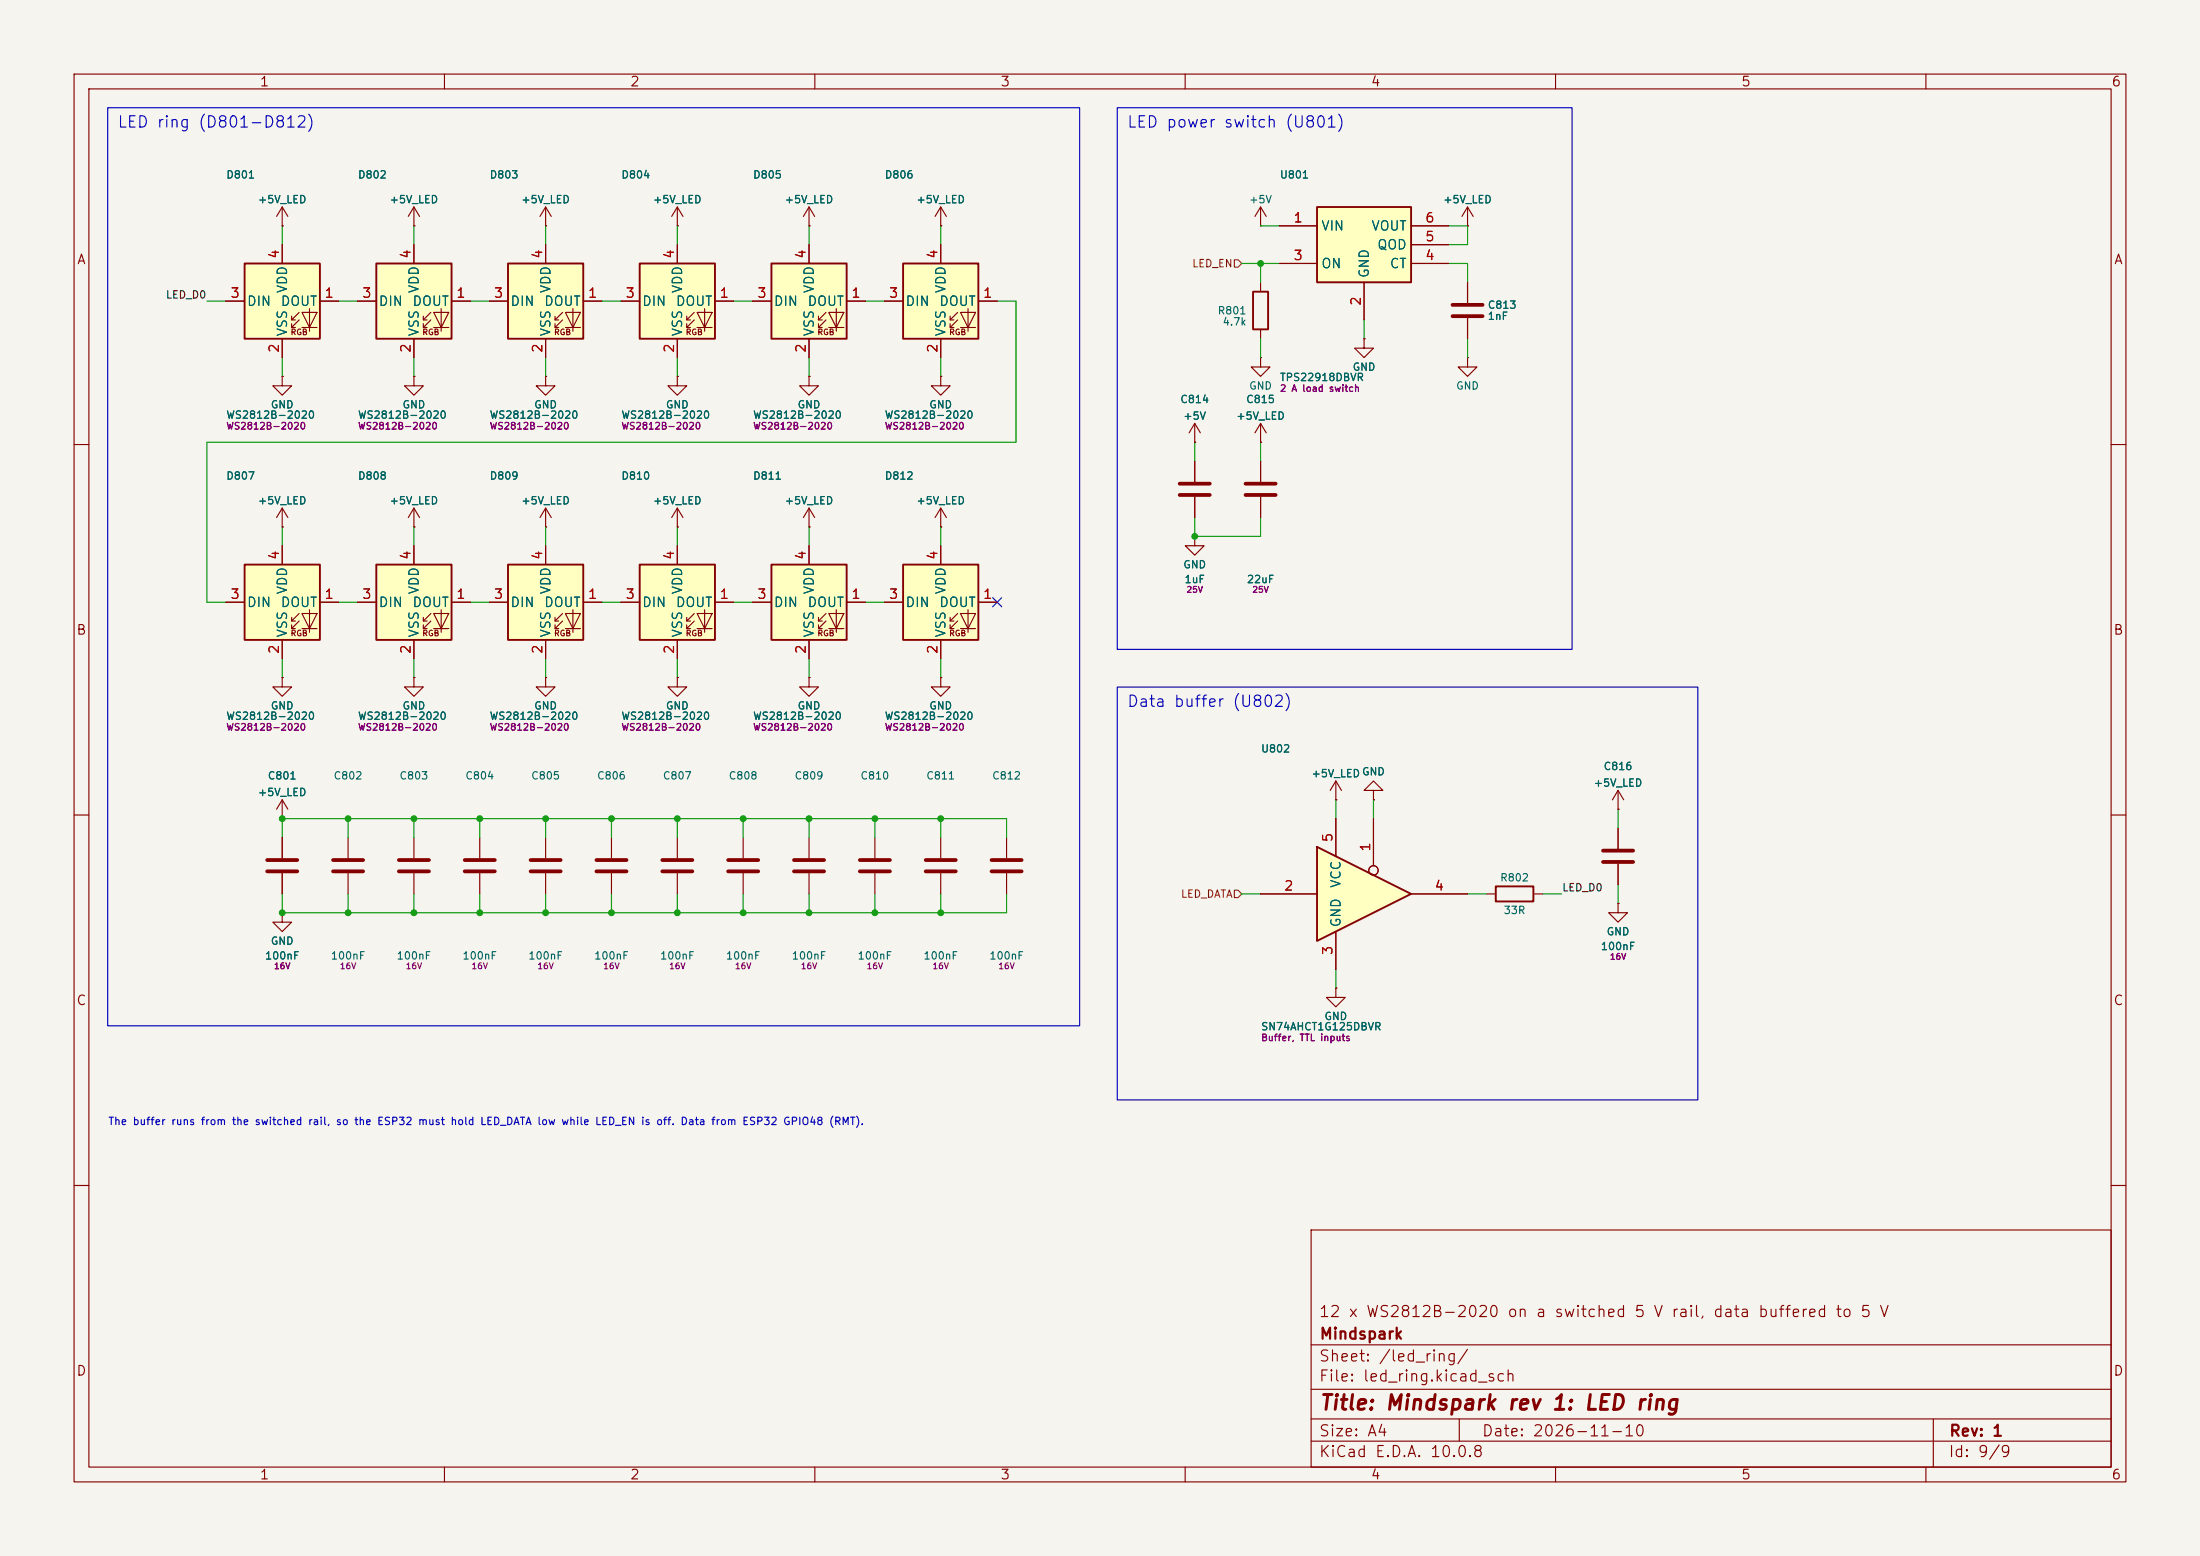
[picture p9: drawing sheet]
<svg xmlns="http://www.w3.org/2000/svg" width="297mm" height="210mm" viewBox="0 0 297 210" stroke-linecap="round" stroke-linejoin="round" font-family="sans-serif">
<path d="M0 0h297v210h-297z" fill="#f5f4ef" stroke="#f5f4ef" stroke-width=".14"/>
<g fill="none" stroke="#840000" stroke-width=".15">
<path d="M10 10h277v190h-277zM12 12h273v186h-273zM60 10v2M110 10v2M160 10v2M210 10v2M260 10v2M10 60h2M285 60h2M10 110h2M285 110h2M10 160h2"/>
<path d="M177 166h108v32h-108zM285 160h2M60 198v2M110 198v2M160 198v2M177 194.5h108M177 191.5h108M177 187.5h108M177 181.5h108M197 191.5v3M210 198v2M260 198v2"/>
<path d="M261 191.5v6.5"/>
</g>
<path d="M68.6 76.2h10.1v10.2h-10.1z" fill="#ffffc2"/>
<path d="M73.7 73.7v2.5M66 81.3h2.6M73.7 86.4v2.5M74.9 83.8h.5M74.9 84.8h.5M75.9 82.8l-1 1v-.5M75.9 83.8l-1 1v-.5M76.3 82.8h2.1l-1.1 2zM76.3 84.8h2.1M77.3 82.3v3M78.7 81.3h2.6" fill="none" stroke="#840000" stroke-width=".15"/>
<path d="M68.6 76.2h10.1v10.2h-10.1z" fill="none" stroke="#840000" stroke-width=".25"/>
<path d="M33 76.2h10.2v10.2h-10.2z" fill="#ffffc2"/>
<g fill="none" stroke="#840000" stroke-width=".15">
<path d="M38.1 50.8v1.3h1.3l-1.3 1.2-1.3-1.2h1.3M38.1 50.8h.1M38.1 71.1h.1M38.1 68.6v2.5M38.1 73.7v2.5M38.1 68.6l-.8 1.3M38.1 68.6l.8 1.3M30.5 81.3h2.5M38.1 86.4v2.5M39.4 83.8h.5M39.4 84.8h.5M40.4 82.8l-1 1v-.5"/>
<path d="M40.4 83.8l-1 1v-.5M40.8 82.8h2l-1 2zM40.8 84.8h2M41.8 82.3v3M43.2 81.3h2.5M38.1 110.5h.1M38.1 108v2.5M38.1 108l-.8 1.2M38.1 108l.8 1.2"/>
</g>
<path d="M33 76.2h10.2v10.2h-10.2z" fill="none" stroke="#840000" stroke-width=".25"/>
<path d="M86.4 76.2h10.1v10.2h-10.1z" fill="#ffffc2"/>
<g fill="none" stroke="#840000" stroke-width=".15">
<path d="M170.2 30.5h.1M170.2 27.9l-.8 1.3M170.2 27.9l.7 1.3M170.2 27.9v2.6M73.7 50.8v1.3h1.2l-1.2 1.2-1.3-1.2h1.3M73.7 50.8h.1M109.2 50.8v1.3h1.3l-1.3 1.2-1.3-1.2h1.3M109.2 50.8h.1M127 50.8v1.3h1.3l-1.3 1.2-1.3-1.2h1.3M127 50.8h.1M184.1 45.7v1.3h1.3l-1.3 1.3-1.2-1.3h1.2M184.1 45.7h.1"/>
<path d="M91.4 71.1h.1M91.4 68.6v2.5M91.4 73.7v2.5M91.4 68.6l-.7 1.3M91.4 68.6l.8 1.3M127 71.1h.1M127 68.6l-.8 1.3M127 68.6l.8 1.3M127 68.6v2.5M73.7 91.4v1.3h1.2l-1.2 1.3-1.3-1.3h1.3M73.7 91.4h.1M83.8 81.3h2.6"/>
<path d="M91.4 86.4v2.5M92.7 83.8h.5M92.7 84.8h.5M93.7 82.8l-1 1v-.5M93.7 83.8l-1 1v-.5M94.1 82.8h2l-1 2zM94.1 84.8h2M95.1 82.3v3M96.5 81.3h2.6M73.7 113v2.8M73.7 117.9v2.8"/>
</g>
<path d="M86.4 76.2h10.1v10.2h-10.1z" fill="none" stroke="#840000" stroke-width=".25"/>
<path d="M71.6 116.1h4.1M71.6 117.6h4.1" fill="none" stroke="#840000" stroke-width=".51"/>
<path d="M68.6 35.6h10.1v10.1h-10.1z" fill="#ffffc2"/>
<g fill="none" stroke="#840000" stroke-width=".15">
<path d="M73.7 30.5h.1M73.7 27.9v2.6M73.7 33v2.6M73.7 27.9l-.8 1.3M73.7 27.9l.7 1.3M109.2 30.5h.1M109.2 27.9l-.7 1.3M109.2 27.9l.8 1.3M109.2 27.9v2.6M66 40.6h2.6M73.7 45.7v2.6M74.9 43.2h.5"/>
<path d="M74.9 44.2h.5M75.9 42.2l-1 1v-.5M75.9 43.2l-1 1v-.5M76.3 42.2h2.1l-1.1 2zM76.3 44.2h2.1M77.3 41.7v3M78.7 40.6h2.6"/>
</g>
<path d="M68.6 35.6h10.1v10.1h-10.1z" fill="none" stroke="#840000" stroke-width=".25"/>
<path d="M104.1 35.6h10.2v10.1h-10.2z" fill="#ffffc2"/>
<path d="M109.2 33v2.6M101.6 40.6h2.5M109.2 45.7v2.6M110.5 43.2h.5M110.5 44.2h.5M111.5 42.2l-1 1v-.5M111.5 43.2l-1 1v-.5M111.9 42.2h2l-1 2zM111.9 44.2h2M112.9 41.7v3M114.3 40.6h2.5" fill="none" stroke="#840000" stroke-width=".15"/>
<path d="M104.1 35.6h10.2v10.1h-10.2z" fill="none" stroke="#840000" stroke-width=".25"/>
<path d="M86.4 35.6h10.1v10.1h-10.1z" fill="#ffffc2"/>
<path d="M91.4 33v2.6M83.8 40.6h2.6M91.4 45.7v2.6M92.7 43.2h.5M92.7 44.2h.5M93.7 42.2l-1 1v-.5M93.7 43.2l-1 1v-.5M94.1 42.2h2l-1 2zM94.1 44.2h2M95.1 41.7v3M96.5 40.6h2.6" fill="none" stroke="#840000" stroke-width=".15"/>
<path d="M86.4 35.6h10.1v10.1h-10.1z" fill="none" stroke="#840000" stroke-width=".25"/>
<path d="M104.1 76.2h10.2v10.2h-10.2z" fill="#ffffc2"/>
<g fill="none" stroke="#840000" stroke-width=".15">
<path d="M91.4 30.5h.1M91.4 27.9l-.7 1.3M91.4 27.9l.8 1.3M91.4 27.9v2.6M170.2 38.1v1.3M91.4 50.8v1.3h1.3l-1.3 1.2-1.2-1.2h1.2M91.4 50.8h.1M161.3 59.7h.1M161.3 57.2v2.5M161.3 57.2l-.8 1.2M161.3 57.2l.8 1.2M170.2 48.3v1.2h1.2l-1.2 1.3-1.3-1.3h1.3"/>
<path d="M170.2 48.3h.1M170.2 59.7h.1M170.2 44.5v1.2M170.2 57.2v2.5M170.2 57.2l-.8 1.2M170.2 57.2l.7 1.2M198.1 48.3v1.2h1.3l-1.3 1.3-1.3-1.3h1.3M198.1 48.3h.1M55.9 71.1h.1M55.9 68.6l-.8 1.3M55.9 68.6l.7 1.3M55.9 68.6v2.5"/>
<path d="M73.7 71.1h.1M73.7 68.6l-.8 1.3M73.7 68.6l.7 1.3M73.7 68.6v2.5M109.2 71.1h.1M109.2 68.6v2.5M109.2 73.7v2.5M109.2 68.6l-.7 1.3M109.2 68.6l.8 1.3M161.3 72.4v1.3h1.3l-1.3 1.2-1.3-1.2h1.3M161.3 72.4h.1M161.3 62.2v2.8"/>
<path d="M161.3 67.1v2.8M170.2 62.2v2.8M170.2 67.1v2.8M101.6 81.3h2.5M109.2 86.4v2.5M110.5 83.8h.5M110.5 84.8h.5M111.5 82.8l-1 1v-.5M111.5 83.8l-1 1v-.5M111.9 82.8h2l-1 2zM111.9 84.8h2M112.9 82.3v3"/>
<path d="M114.3 81.3h2.5"/>
</g>
<path d="M169.2 39.4h2v5.1h-2zM104.1 76.2h10.2v10.2h-10.2z" fill="none" stroke="#840000" stroke-width=".25"/>
<path d="M159.3 65.3h4M159.3 66.8h4M168.1 65.3h4.1M168.1 66.8h4.1" fill="none" stroke="#840000" stroke-width=".51"/>
<path d="M177.8 27.9h12.7v10.2h-12.7z" fill="#ffffc2"/>
<path d="M177.8 27.9h12.7v10.2h-12.7z" fill="none" stroke="#840000" stroke-width=".25"/>
<g fill="none" stroke="#840000" stroke-width=".15">
<path d="M172.7 30.5h5.1M172.7 35.6h5.1M184.1 38.1v5.1M190.5 30.5h5.1M190.5 35.6h5.1M190.5 33h5.1M198.1 30.5h.1M198.1 27.9v2.6M198.1 38.1v2.8M198.1 27.9l-.7 1.3M198.1 27.9l.8 1.3M198.1 42.9v2.8"/>
<path d="M55.9 91.4v1.3h1.2l-1.2 1.3-1.3-1.3h1.3M55.9 91.4h.1M55.9 113v2.8M55.9 117.9v2.8M109.2 113v2.8M109.2 117.9v2.8M118.1 113v2.8M118.1 117.9v2.8M127 113v2.8M127 117.9v2.8M135.9 113v2.8M135.9 117.9v2.8"/>
<path d="M38.1 123.2v1.3h1.3l-1.3 1.2-1.3-1.2h1.3M38.1 123.2h.1M180.3 133.4v1.2h1.3l-1.3 1.3-1.2-1.3h1.2M180.3 133.4h.1"/>
</g>
<path d="M196.1 41.1h4.1M196.1 42.7h4.1M53.8 116.1h4.1M53.8 117.6h4.1M107.2 116.1h4.1M107.2 117.6h4.1M116.1 116.1h4M116.1 117.6h4M125 116.1h4M125 117.6h4M133.9 116.1h4M133.9 117.6h4" fill="none" stroke="#840000" stroke-width=".51"/>
<path d="M177.8 114.3l12.7 6.4-12.7 6.3z" fill="#ffffc2"/>
<path d="M177.8 114.3l12.7 6.4-12.7 6.3z" fill="none" stroke="#840000" stroke-width=".25"/>
<g fill="none" stroke="#840000" stroke-width=".15">
<path d="M180.3 110.5v5.1M185.4 110.5v6.3M170.2 120.7h7.6M180.3 125.7v5.1M190.5 120.7h7.6"/>
<circle cx="185.4" cy="117.5" r=".63"/>
</g>
<path d="M121.9 35.6h10.2v10.1h-10.2z" fill="#ffffc2"/>
<path d="M127 33v2.6M119.4 40.6h2.5M127 45.7v2.6M128.3 43.2h.5M128.3 44.2h.5M129.3 42.2l-1 1v-.5M129.3 43.2l-1 1v-.5M129.7 42.2h2l-1 2zM129.7 44.2h2M130.7 41.7v3M132.1 40.6h2.5" fill="none" stroke="#840000" stroke-width=".15"/>
<path d="M121.9 35.6h10.2v10.1h-10.2z" fill="none" stroke="#840000" stroke-width=".25"/>
<path d="M121.9 76.2h10.2v10.2h-10.2z" fill="#ffffc2"/>
<g fill="none" stroke="#840000" stroke-width=".15">
<path d="M127 73.7v2.5M91.4 91.4v1.3h1.3l-1.3 1.3-1.2-1.3h1.2M91.4 91.4h.1M109.2 91.4v1.3h1.3l-1.3 1.3-1.3-1.3h1.3M109.2 91.4h.1M119.4 81.3h2.5M127 91.4v1.3h1.3l-1.3 1.3-1.3-1.3h1.3M127 91.4h.1M127 86.4v2.5M128.3 83.8h.5M128.3 84.8h.5M129.3 82.8l-1 1v-.5"/>
<path d="M129.3 83.8l-1 1v-.5M129.7 82.8h2l-1 2zM129.7 84.8h2M130.7 82.3v3M132.1 81.3h2.5M82.5 113v2.8M82.5 117.9v2.8M91.4 113v2.8M91.4 117.9v2.8M100.3 113v2.8M100.3 117.9v2.8"/>
</g>
<path d="M121.9 76.2h10.2v10.2h-10.2z" fill="none" stroke="#840000" stroke-width=".25"/>
<path d="M80.5 116.1h4.1M80.5 117.6h4.1M89.4 116.1h4.1M89.4 117.6h4.1M98.3 116.1h4.1M98.3 117.6h4.1" fill="none" stroke="#840000" stroke-width=".51"/>
<path d="M50.8 76.2h10.2v10.2h-10.2z" fill="#ffffc2"/>
<g fill="none" stroke="#840000" stroke-width=".15">
<path d="M38.1 30.5h.1M38.1 27.9l-.8 1.3M38.1 27.9l.8 1.3M38.1 27.9v2.6M55.9 73.7v2.5M48.3 81.3h2.5M55.9 86.4v2.5M57.1 83.8h.6M57.1 84.8h.6M58.2 82.8l-1.1 1v-.5M58.2 83.8l-1.1 1v-.5M58.5 82.8h2.1l-1 2z"/>
<path d="M58.5 84.8h2.1M59.6 82.3v3M61 81.3h2.5M218.4 111.8v2.8M218.4 116.6v2.8"/>
</g>
<path d="M50.8 76.2h10.2v10.2h-10.2z" fill="none" stroke="#840000" stroke-width=".25"/>
<path d="M216.4 114.8h4.1M216.4 116.3h4.1" fill="none" stroke="#840000" stroke-width=".51"/>
<path d="M50.8 35.6h10.2v10.1h-10.2z" fill="#ffffc2"/>
<g fill="none" stroke="#840000" stroke-width=".15">
<path d="M55.9 33v2.6M127 30.5h.1M127 27.9l-.8 1.3M127 27.9l.8 1.3M127 27.9v2.6M48.3 40.6h2.5M55.9 50.8v1.3h1.2l-1.2 1.2-1.3-1.2h1.3M55.9 50.8h.1M55.9 45.7v2.6M57.1 43.2h.6M57.1 44.2h.6M58.2 42.2l-1.1 1v-.5"/>
<path d="M58.2 43.2l-1.1 1v-.5M58.5 42.2h2.1l-1 2zM58.5 44.2h2.1M59.6 41.7v3M61 40.6h2.5M38.1 91.4v1.3h1.3l-1.3 1.3-1.3-1.3h1.3M38.1 91.4h.1M47 113v2.8M47 117.9v2.8M180.3 108h.1M180.3 105.4l-.7 1.3M180.3 105.4l.8 1.3"/>
<path d="M180.3 105.4v2.6M185.4 106.7h1.3l-1.3-1.3-1.3 1.3h1.3v1.3M185.4 108h.1M218.4 109.2h.1M218.4 106.7l-.7 1.3M218.4 106.7l.8 1.3M218.4 106.7v2.5M200.7 120.7h1.2M207 120.7h1.3M218.4 121.9v1.3h1.3l-1.3 1.3-1.2-1.3h1.2M218.4 121.9h.1"/>
</g>
<path d="M50.8 35.6h10.2v10.1h-10.2zM201.9 119.6h5.1v2.1h-5.1z" fill="none" stroke="#840000" stroke-width=".25"/>
<path d="M45 116.1h4M45 117.6h4" fill="none" stroke="#840000" stroke-width=".51"/>
<path d="M33 35.6h10.2v10.1h-10.2z" fill="#ffffc2"/>
<g fill="none" stroke="#840000" stroke-width=".15">
<path d="M38.1 30.5h.1M38.1 33v2.6M55.9 30.5h.1M55.9 27.9l-.8 1.3M55.9 27.9l.7 1.3M55.9 27.9v2.6M55.9 33v2.6M73.7 30.5h.1M73.7 33v2.6M91.4 30.5h.1M91.4 33v2.6M109.2 30.5h.1"/>
<path d="M109.2 33v2.6M127 30.5h.1M127 33v2.6M172.7 30.5h5.1M172.7 35.6h5.1M184.1 38.1v5.1M190.5 30.5h5.1M190.5 35.6h5.1M190.5 33h5.1M198.1 30.5h.1M198.1 38.1v2.8M30.5 40.6h2.5"/>
<path d="M38.1 50.8h.1M38.1 45.7v2.6M39.4 43.2h.5M39.4 44.2h.5M40.4 42.2l-1 1v-.5M40.4 43.2l-1 1v-.5M40.8 42.2h2l-1 2zM40.8 44.2h2M41.8 41.7v3M43.2 40.6h2.5M48.3 40.6h2.5M55.9 50.8h.1"/>
<path d="M55.9 45.7v2.6M61 40.6h2.5M66 40.6h2.6M73.7 50.8h.1M73.7 45.7v2.6M78.7 40.6h2.6M83.8 40.6h2.6M91.4 50.8h.1M91.4 45.7v2.6M96.5 40.6h2.6M101.6 40.6h2.5M109.2 50.8h.1"/>
<path d="M109.2 45.7v2.6M114.3 40.6h2.5M119.4 40.6h2.5M127 50.8h.1M127 45.7v2.6M132.1 40.6h2.5M161.3 59.7h.1M170.2 59.7h.1M184.1 45.7h.1M198.1 42.9v2.8M38.1 71.1h.1M38.1 73.7v2.5"/>
<path d="M55.9 71.1h.1M55.9 73.7v2.5M73.7 71.1h.1M73.7 73.7v2.5M91.4 71.1h.1M91.4 73.7v2.5M109.2 71.1h.1M109.2 73.7v2.5M127 71.1h.1M127 73.7v2.5M161.3 72.4h.1M161.3 62.2v2.8"/>
<path d="M161.3 67.1v2.8M170.2 62.2v2.8M170.2 67.1v2.8M30.5 81.3h2.5M38.1 91.4h.1M38.1 86.4v2.5M43.2 81.3h2.5M48.3 81.3h2.5M55.9 91.4h.1M55.9 86.4v2.5M61 81.3h2.5M66 81.3h2.6"/>
<path d="M73.7 91.4h.1M73.7 86.4v2.5M78.7 81.3h2.6M83.8 81.3h2.6M91.4 91.4h.1M91.4 86.4v2.5M96.5 81.3h2.6M101.6 81.3h2.5M109.2 91.4h.1M109.2 86.4v2.5M114.3 81.3h2.5M119.4 81.3h2.5"/>
<path d="M127 91.4h.1M127 86.4v2.5M132.1 81.3h2.5M38.1 110.5h.1M38.1 113v2.8M38.1 117.9v2.8M64.8 113v2.8M64.8 117.9v2.8M180.3 108h.1M180.3 110.5v5.1M185.4 108h.1M185.4 110.5v6.3"/>
<path d="M218.4 109.2h.1M218.4 111.8v2.8M218.4 116.6v2.8M38.1 123.2h.1M170.2 120.7h7.6M180.3 133.4h.1M180.3 125.7v5.1M190.5 120.7h7.6M218.4 121.9h.1"/>
<circle cx="185.4" cy="117.5" r=".63"/>
</g>
<path d="M33 35.6h10.2v10.1h-10.2z" fill="none" stroke="#840000" stroke-width=".25"/>
<path d="M36.1 116.1h4M36.1 117.6h4M62.7 116.1h4.1M62.7 117.6h4.1" fill="none" stroke="#840000" stroke-width=".51"/>
<path d="M166.6 35.1h.5l.5 .5-.5 .5h-.5zM166.6 120.2h.5l.5 .5-.5 .5h-.5z" fill="none" stroke="#725600" stroke-width=".15"/>
<g fill="none" stroke="#009600" stroke-width=".15">
<path d="M38.1 30.5v2.5M55.9 30.5v2.5M73.7 30.5v2.5M91.4 30.5v2.5M109.2 30.5v2.5M127 30.5v2.5M167.6 35.6h5.1M170.2 35.6v2.5M170.2 30.5h2.5M195.6 35.6h2.5v2.5M195.6 30.5h2.5v2.5h-2.5M27.9 40.6h2.6"/>
<path d="M38.1 48.3v2.5M45.7 40.6h2.6M55.9 48.3v2.5M63.5 40.6h2.5M73.7 48.3v2.5M81.3 40.6h2.5M91.4 48.3v2.5M99.1 40.6h2.5M109.2 48.3v2.5M116.8 40.6h2.6M127 48.3v2.5M134.6 40.6h2.6v19.1h-109.3v21.6h2.6"/>
<path d="M161.3 59.7v2.5M170.2 45.7v2.6M170.2 59.7v2.5M184.1 43.2v2.5M198.1 45.7v2.6M38.1 71.1v2.6M55.9 71.1v2.6M73.7 71.1v2.6M91.4 71.1v2.6M109.2 71.1v2.6M127 71.1v2.6M161.3 69.9v2.5h8.9v-2.5"/>
<path d="M38.1 88.9v2.5M45.7 81.3h2.6M55.9 88.9v2.5M63.5 81.3h2.5M73.7 88.9v2.5M81.3 81.3h2.5M91.4 88.9v2.5M99.1 81.3h2.5M109.2 88.9v2.5M116.8 81.3h2.6M127 88.9v2.5M38.1 113v-2.5h97.8v2.5"/>
<path d="M47 110.5v2.5M55.9 110.5v2.5M64.8 110.5v2.5M73.7 110.5v2.5M82.5 110.5v2.5M91.4 110.5v2.5M100.3 110.5v2.5M109.2 110.5v2.5M118.1 110.5v2.5M127 110.5v2.5M180.3 108v2.5M185.4 108v2.5"/>
<path d="M218.4 109.2v2.6M218.4 119.4v2.5M38.1 120.7v2.5h97.8v-2.5M47 120.7v2.5M55.9 120.7v2.5M64.8 120.7v2.5M73.7 120.7v2.5M82.5 120.7v2.5M91.4 120.7v2.5M100.3 120.7v2.5M109.2 120.7v2.5M118.1 120.7v2.5"/>
<path d="M127 120.7v2.5M167.6 120.7h2.6M180.3 130.8v2.6M198.1 120.7h2.6M208.3 120.7h2.5"/>
</g>
<path d="M134 80.7l1.2 1.2M135.2 80.7l-1.2 1.2" fill="none" stroke="#000084" stroke-width=".15"/>
<path d="M14.5 14.5h131.3v123.9h-131.3zM150.8 14.5h61.4v73.1h-61.4zM150.8 92.7h78.4v55.8h-78.4z" fill="none" stroke="#0000c2" stroke-width=".15"/>
<g fill="#009600">
<circle cx="161.3" cy="72.4" r=".46"/>
<circle cx="127" cy="123.2" r=".46"/>
<circle cx="109.2" cy="123.2" r=".46"/>
<circle cx="118.1" cy="123.2" r=".46"/>
<circle cx="100.3" cy="123.2" r=".46"/>
<circle cx="91.4" cy="110.5" r=".46"/>
<circle cx="100.3" cy="110.5" r=".46"/>
<circle cx="73.7" cy="110.5" r=".46"/>
<circle cx="82.5" cy="110.5" r=".46"/>
<circle cx="127" cy="110.5" r=".46"/>
<circle cx="118.1" cy="110.5" r=".46"/>
<circle cx="109.2" cy="110.5" r=".46"/>
<circle cx="55.9" cy="123.2" r=".46"/>
<circle cx="47" cy="123.2" r=".46"/>
<circle cx="91.4" cy="123.2" r=".46"/>
<circle cx="64.8" cy="123.2" r=".46"/>
<circle cx="82.5" cy="123.2" r=".46"/>
<circle cx="73.7" cy="123.2" r=".46"/>
<circle cx="55.9" cy="110.5" r=".46"/>
<circle cx="47" cy="110.5" r=".46"/>
<circle cx="38.1" cy="123.2" r=".46"/>
<circle cx="38.1" cy="110.5" r=".46"/>
<circle cx="64.8" cy="110.5" r=".46"/>
<circle cx="170.2" cy="35.6" r=".46"/>
</g>
<text font-size="2" fill="#840000" x="178" y="190.8">Title: Mindspark rev 1: LED ring</text>
<g font-size="1.5" fill="#0000c2">
<text x="15.8" y="17.6">LED ring (D801-D812)</text>
<text x="152.1" y="17.6">LED power switch (U801)</text>
<text x="152.1" y="95.8">Data buffer (U802)</text>
</g>
<g font-size="1.5" fill="#840000">
<text x="178" y="178.1">12 x WS2812B-2020 on a switched 5 V rail, data buffered to 5 V</text>
<text x="178" y="184.1">Sheet: /led_ring/</text>
<text x="178" y="181.1">Mindspark</text>
<text x="178" y="186.8">File: led_ring.kicad_sch</text>
<text x="178" y="197">KiCad E.D.A. 10.0.8</text>
<text x="178" y="194.2">Size: A4</text>
<text x="200" y="194.2">Date: 2026-11-10</text>
<text x="263" y="197">Id: 9/9</text>
<text x="263" y="194.2">Rev: 1</text>
</g>
<g font-size="1.3" fill="#840000">
<text x="35" y="12">1</text>
<text x="85" y="12">2</text>
<text x="135" y="12">3</text>
<text x="185" y="12">4</text>
<text x="235" y="12">5</text>
<text x="285" y="12">6</text>
<text x="10.3" y="36">A</text>
<text x="285.3" y="36">A</text>
<text x="10.2" y="86">B</text>
<text x="285.2" y="86">B</text>
<text x="10.2" y="136">C</text>
<text x="285.2" y="136">C</text>
<text x="10.2" y="186">D</text>
<text x="285.2" y="186">D</text>
<text x="35" y="200">1</text>
<text x="85" y="200">2</text>
<text x="135" y="200">3</text>
<text x="185" y="200">4</text>
<text x="235" y="200">5</text>
<text x="285" y="200">6</text>
</g>
<g font-size="1.3" fill="#a90000">
<text x="38" y="35" transform="rotate(-90 38 35)">4</text>
<text x="55.7" y="35" transform="rotate(-90 55.7 35)">4</text>
<text x="73.5" y="35" transform="rotate(-90 73.5 35)">4</text>
<text x="91.3" y="35" transform="rotate(-90 91.3 35)">4</text>
<text x="109.1" y="35" transform="rotate(-90 109.1 35)">4</text>
<text x="126.9" y="35" transform="rotate(-90 126.9 35)">4</text>
<text x="174.5" y="30.3">1</text>
<text x="174.5" y="35.4">3</text>
<text x="192.3" y="35.4">4</text>
<text x="192.3" y="32.9">5</text>
<text x="192.3" y="30.3">6</text>
<text x="31" y="40.5">3</text>
<text x="43.7" y="40.5">1</text>
<text x="48.8" y="40.5">3</text>
<text x="61.5" y="40.5">1</text>
<text x="66.6" y="40.5">3</text>
<text x="79.3" y="40.5">1</text>
<text x="84.4" y="40.5">3</text>
<text x="97.1" y="40.5">1</text>
<text x="102.1" y="40.5">3</text>
<text x="114.8" y="40.5">1</text>
<text x="119.9" y="40.5">3</text>
<text x="132.6" y="40.5">1</text>
<text x="184" y="41.4" transform="rotate(-90 184 41.4)">2</text>
<text x="38" y="47.7" transform="rotate(-90 38 47.7)">2</text>
<text x="55.7" y="47.7" transform="rotate(-90 55.7 47.7)">2</text>
<text x="73.5" y="47.7" transform="rotate(-90 73.5 47.7)">2</text>
<text x="91.3" y="47.7" transform="rotate(-90 91.3 47.7)">2</text>
<text x="109.1" y="47.7" transform="rotate(-90 109.1 47.7)">2</text>
<text x="126.9" y="47.7" transform="rotate(-90 126.9 47.7)">2</text>
<text x="38" y="75.7" transform="rotate(-90 38 75.7)">4</text>
<text x="55.7" y="75.7" transform="rotate(-90 55.7 75.7)">4</text>
<text x="73.5" y="75.7" transform="rotate(-90 73.5 75.7)">4</text>
<text x="91.3" y="75.7" transform="rotate(-90 91.3 75.7)">4</text>
<text x="109.1" y="75.7" transform="rotate(-90 109.1 75.7)">4</text>
<text x="126.9" y="75.7" transform="rotate(-90 126.9 75.7)">4</text>
<text x="31" y="81.1">3</text>
<text x="43.7" y="81.1">1</text>
<text x="48.8" y="81.1">3</text>
<text x="61.5" y="81.1">1</text>
<text x="66.6" y="81.1">3</text>
<text x="79.3" y="81.1">1</text>
<text x="84.4" y="81.1">3</text>
<text x="97.1" y="81.1">1</text>
<text x="102.1" y="81.1">3</text>
<text x="114.8" y="81.1">1</text>
<text x="119.9" y="81.1">3</text>
<text x="132.6" y="81.1">1</text>
<text x="38" y="88.4" transform="rotate(-90 38 88.4)">2</text>
<text x="55.7" y="88.4" transform="rotate(-90 55.7 88.4)">2</text>
<text x="73.5" y="88.4" transform="rotate(-90 73.5 88.4)">2</text>
<text x="91.3" y="88.4" transform="rotate(-90 91.3 88.4)">2</text>
<text x="109.1" y="88.4" transform="rotate(-90 109.1 88.4)">2</text>
<text x="126.9" y="88.4" transform="rotate(-90 126.9 88.4)">2</text>
<text x="180.2" y="113.8" transform="rotate(-90 180.2 113.8)">5</text>
<text x="185.3" y="115" transform="rotate(-90 185.3 115)">1</text>
<text x="173.3" y="120.5">2</text>
<text x="193.6" y="120.5">4</text>
<text x="180.2" y="129" transform="rotate(-90 180.2 129)">3</text>
</g>
<g font-size="1.3" fill="#006464">
<text x="178.3" y="31.4">VIN</text>
<text x="185" y="31.4">VOUT</text>
<text x="185.8" y="34">QOD</text>
<text x="33.2" y="41.6">DIN</text>
<text x="37.8" y="41.6">DOUT</text>
<text x="39.1" y="39.7" transform="rotate(-90 39.1 39.7)">VDD</text>
<text x="51" y="41.6">DIN</text>
<text x="55.6" y="41.6">DOUT</text>
<text x="56.8" y="39.7" transform="rotate(-90 56.8 39.7)">VDD</text>
<text x="68.8" y="41.6">DIN</text>
<text x="73.4" y="41.6">DOUT</text>
<text x="74.6" y="39.7" transform="rotate(-90 74.6 39.7)">VDD</text>
<text x="86.6" y="41.6">DIN</text>
<text x="91.1" y="41.6">DOUT</text>
<text x="92.4" y="39.7" transform="rotate(-90 92.4 39.7)">VDD</text>
<text x="104.4" y="41.6">DIN</text>
<text x="108.9" y="41.6">DOUT</text>
<text x="110.2" y="39.7" transform="rotate(-90 110.2 39.7)">VDD</text>
<text x="122.1" y="41.6">DIN</text>
<text x="126.7" y="41.6">DOUT</text>
<text x="128" y="39.7" transform="rotate(-90 128 39.7)">VDD</text>
<text x="178.3" y="36.5">ON</text>
<text x="185.1" y="37.6" transform="rotate(-90 185.1 37.6)">GND</text>
<text x="187.5" y="36.5">CT</text>
<text x="39.1" y="45.5" transform="rotate(-90 39.1 45.5)">VSS</text>
<text x="56.8" y="45.5" transform="rotate(-90 56.8 45.5)">VSS</text>
<text x="74.6" y="45.5" transform="rotate(-90 74.6 45.5)">VSS</text>
<text x="92.4" y="45.5" transform="rotate(-90 92.4 45.5)">VSS</text>
<text x="110.2" y="45.5" transform="rotate(-90 110.2 45.5)">VSS</text>
<text x="128" y="45.5" transform="rotate(-90 128 45.5)">VSS</text>
<text x="33.2" y="82.2">DIN</text>
<text x="37.8" y="82.2">DOUT</text>
<text x="39.1" y="80.3" transform="rotate(-90 39.1 80.3)">VDD</text>
<text x="51" y="82.2">DIN</text>
<text x="55.6" y="82.2">DOUT</text>
<text x="56.8" y="80.3" transform="rotate(-90 56.8 80.3)">VDD</text>
<text x="68.8" y="82.2">DIN</text>
<text x="73.4" y="82.2">DOUT</text>
<text x="74.6" y="80.3" transform="rotate(-90 74.6 80.3)">VDD</text>
<text x="86.6" y="82.2">DIN</text>
<text x="91.1" y="82.2">DOUT</text>
<text x="92.4" y="80.3" transform="rotate(-90 92.4 80.3)">VDD</text>
<text x="104.4" y="82.2">DIN</text>
<text x="108.9" y="82.2">DOUT</text>
<text x="110.2" y="80.3" transform="rotate(-90 110.2 80.3)">VDD</text>
<text x="122.1" y="82.2">DIN</text>
<text x="126.7" y="82.2">DOUT</text>
<text x="128" y="80.3" transform="rotate(-90 128 80.3)">VDD</text>
<text x="39.1" y="86.1" transform="rotate(-90 39.1 86.1)">VSS</text>
<text x="56.8" y="86.1" transform="rotate(-90 56.8 86.1)">VSS</text>
<text x="74.6" y="86.1" transform="rotate(-90 74.6 86.1)">VSS</text>
<text x="92.4" y="86.1" transform="rotate(-90 92.4 86.1)">VSS</text>
<text x="110.2" y="86.1" transform="rotate(-90 110.2 86.1)">VSS</text>
<text x="128" y="86.1" transform="rotate(-90 128 86.1)">VSS</text>
<text x="181.3" y="119.9" transform="rotate(-90 181.3 119.9)">VCC</text>
<text x="181.3" y="125.2" transform="rotate(-90 181.3 125.2)">GND</text>
</g>
<g font-size="1" fill="#006464">
<text x="30.5" y="24.3">D801</text>
<text x="34.7" y="27.7">+5V_LED</text>
<text x="48.2" y="24.3">D802</text>
<text x="52.5" y="27.7">+5V_LED</text>
<text x="66" y="24.3">D803</text>
<text x="70.3" y="27.7">+5V_LED</text>
<text x="83.8" y="24.3">D804</text>
<text x="88.1" y="27.7">+5V_LED</text>
<text x="101.6" y="24.3">D805</text>
<text x="105.9" y="27.7">+5V_LED</text>
<text x="119.4" y="24.3">D806</text>
<text x="123.6" y="27.7">+5V_LED</text>
<text x="168.6" y="27.7">+5V</text>
<text x="172.7" y="24.3">U801</text>
<text x="194.8" y="27.7">+5V_LED</text>
<text x="200.8" y="41.9">C813</text>
<text x="164.3" y="42.7">R801</text>
<text x="165" y="44.2">4.7k</text>
<text x="200.8" y="43.4">1nF</text>
<text x="168.6" y="52.8">GND</text>
<text x="172.7" y="51.7">TPS22918DBVR</text>
<text x="182.5" y="50.3">GND</text>
<text x="196.5" y="52.8">GND</text>
<text x="30.5" y="56.8">WS2812B-2020</text>
<text x="36.5" y="55.4">GND</text>
<text x="48.2" y="56.8">WS2812B-2020</text>
<text x="54.3" y="55.4">GND</text>
<text x="66" y="56.8">WS2812B-2020</text>
<text x="72" y="55.4">GND</text>
<text x="83.8" y="56.8">WS2812B-2020</text>
<text x="89.8" y="55.4">GND</text>
<text x="101.6" y="56.8">WS2812B-2020</text>
<text x="107.6" y="55.4">GND</text>
<text x="119.4" y="56.8">WS2812B-2020</text>
<text x="125.4" y="55.4">GND</text>
<text x="159.3" y="54.6">C814</text>
<text x="159.7" y="56.9">+5V</text>
<text x="166.8" y="56.9">+5V_LED</text>
<text x="168.2" y="54.6">C815</text>
<text x="30.5" y="65">D807</text>
<text x="48.2" y="65">D808</text>
<text x="66" y="65">D809</text>
<text x="83.8" y="65">D810</text>
<text x="101.6" y="65">D811</text>
<text x="119.4" y="65">D812</text>
<text x="34.7" y="68.3">+5V_LED</text>
<text x="52.5" y="68.3">+5V_LED</text>
<text x="70.3" y="68.3">+5V_LED</text>
<text x="88.1" y="68.3">+5V_LED</text>
<text x="105.9" y="68.3">+5V_LED</text>
<text x="123.6" y="68.3">+5V_LED</text>
<text x="159.7" y="77">GND</text>
<text x="159.8" y="78.9">1uF</text>
<text x="168.2" y="78.9">22uF</text>
<text x="30.5" y="97.4">WS2812B-2020</text>
<text x="36.5" y="96">GND</text>
<text x="48.2" y="97.4">WS2812B-2020</text>
<text x="54.3" y="96">GND</text>
<text x="66" y="97.4">WS2812B-2020</text>
<text x="72" y="96">GND</text>
<text x="83.8" y="97.4">WS2812B-2020</text>
<text x="89.8" y="96">GND</text>
<text x="101.6" y="97.4">WS2812B-2020</text>
<text x="107.6" y="96">GND</text>
<text x="119.4" y="97.4">WS2812B-2020</text>
<text x="125.4" y="96">GND</text>
<text x="170.2" y="101.8">U802</text>
<text x="34.7" y="107.7">+5V_LED</text>
<text x="36.1" y="105.4">C801</text>
<text x="45" y="105.4">C802</text>
<text x="53.9" y="105.4">C803</text>
<text x="62.7" y="105.4">C804</text>
<text x="71.6" y="105.4">C805</text>
<text x="80.5" y="105.4">C806</text>
<text x="89.4" y="105.4">C807</text>
<text x="98.3" y="105.4">C808</text>
<text x="107.2" y="105.4">C809</text>
<text x="116.1" y="105.4">C810</text>
<text x="125" y="105.4">C811</text>
<text x="133.9" y="105.4">C812</text>
<text x="177" y="105.2">+5V_LED</text>
<text x="183.8" y="104.9">GND</text>
<text x="215.1" y="106.4">+5V_LED</text>
<text x="216.4" y="104.2">C816</text>
<text x="202.4" y="119.2">R802</text>
<text x="202.9" y="123.6">33R</text>
<text x="35.7" y="129.7">100nF</text>
<text x="36.5" y="127.8">GND</text>
<text x="44.6" y="129.7">100nF</text>
<text x="53.5" y="129.7">100nF</text>
<text x="62.4" y="129.7">100nF</text>
<text x="71.3" y="129.7">100nF</text>
<text x="80.1" y="129.7">100nF</text>
<text x="89" y="129.7">100nF</text>
<text x="97.9" y="129.7">100nF</text>
<text x="106.8" y="129.7">100nF</text>
<text x="115.7" y="129.7">100nF</text>
<text x="124.6" y="129.7">100nF</text>
<text x="133.5" y="129.7">100nF</text>
<text x="216" y="128.5">100nF</text>
<text x="216.8" y="126.5">GND</text>
<text x="178.7" y="137.9">GND</text>
<text x="170.2" y="139.3">SN74AHCT1G125DBVR</text>
</g>
<g font-size="1" fill="#0f0f0f">
<text x="22.3" y="40.5">LED_D0</text>
<text x="210.8" y="120.5">LED_D0</text>
</g>
<g font-size="1" fill="#725600">
<text x="160.9" y="36.3">LED_EN</text>
<text x="159.3" y="121.4">LED_DATA</text>
</g>
<text font-size="1" fill="#0000c2" x="14.5" y="152.1">The buffer runs from the switched rail, so the ESP32 must hold LED_DATA low while LED_EN is off. Data from ESP32 GPIO48 (RMT).</text>
<g font-size=".9" fill="#840084">
<text x="172.7" y="53.1">2 A load switch</text>
<text x="30.5" y="58.2">WS2812B-2020</text>
<text x="48.2" y="58.2">WS2812B-2020</text>
<text x="66" y="58.2">WS2812B-2020</text>
<text x="83.8" y="58.2">WS2812B-2020</text>
<text x="101.6" y="58.2">WS2812B-2020</text>
<text x="119.4" y="58.2">WS2812B-2020</text>
<text x="30.5" y="98.8">WS2812B-2020</text>
<text x="48.2" y="98.8">WS2812B-2020</text>
<text x="66" y="98.8">WS2812B-2020</text>
<text x="83.8" y="98.8">WS2812B-2020</text>
<text x="101.6" y="98.8">WS2812B-2020</text>
<text x="119.4" y="98.8">WS2812B-2020</text>
<text x="170.2" y="140.7">Buffer, TTL inputs</text>
</g>
<g font-size=".8" fill="#840000">
<text x="39.2" y="45.4">RGB</text>
<text x="56.9" y="45.4">RGB</text>
<text x="74.7" y="45.4">RGB</text>
<text x="92.5" y="45.4">RGB</text>
<text x="110.3" y="45.4">RGB</text>
<text x="128.1" y="45.4">RGB</text>
<text x="39.2" y="86">RGB</text>
<text x="56.9" y="86">RGB</text>
<text x="74.7" y="86">RGB</text>
<text x="92.5" y="86">RGB</text>
<text x="110.3" y="86">RGB</text>
<text x="128.1" y="86">RGB</text>
</g>
<g font-size=".8" fill="#840084">
<text x="160.1" y="80.2">25V</text>
<text x="169" y="80.2">25V</text>
<text x="36.9" y="131">16V</text>
<text x="45.8" y="131">16V</text>
<text x="54.7" y="131">16V</text>
<text x="63.6" y="131">16V</text>
<text x="72.5" y="131">16V</text>
<text x="81.4" y="131">16V</text>
<text x="90.3" y="131">16V</text>
<text x="99.1" y="131">16V</text>
<text x="108" y="131">16V</text>
<text x="116.9" y="131">16V</text>
<text x="125.8" y="131">16V</text>
<text x="134.7" y="131">16V</text>
<text x="217.3" y="129.7">16V</text>
</g>
</svg>
